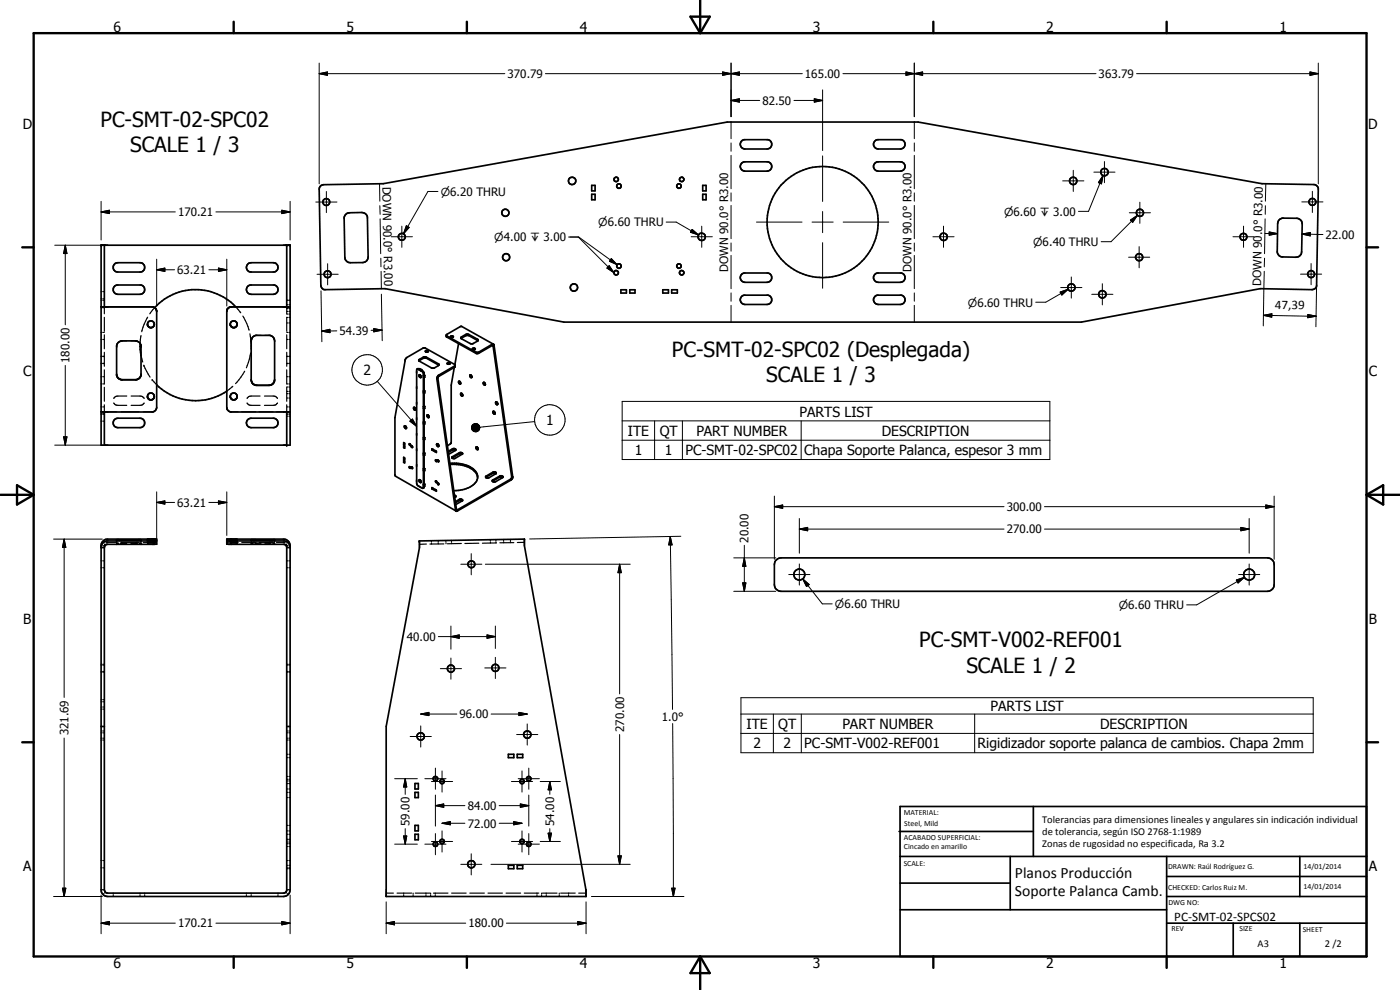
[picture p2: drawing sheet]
<svg xmlns="http://www.w3.org/2000/svg" width="420mm" height="297mm" viewBox="0 0 420 297" stroke-linecap="round" stroke-linejoin="round" font-family="sans-serif">
<g fill="none" stroke="#000" stroke-width=".51">
<path d="M96.3 55.7l.8-.3 17.9-.3 103.3-18.5h57.2l103.2 18.5 15.6 .3a1.38 1.38 0 0 1 1.3 1.4l-.5 28.8a1.3 1.3 0 0 1-1.3 1.3l-15.6-.3-53.7 10h-155.3l-53.6-10-17.9 .3a1.3 1.3 0 0 1-1.4-1.3l-.5-28.8 .1-.5zM177.6 55.6h1v1.7h-1zM177.6 58.3h1v1.6h-1zM210.9 55.6h1v1.7h-1zM210.9 58.3h1v1.6h-1zM222.6 42.3l.7-.4h7.2a1.41 1.41 0 0 1 1.1 1.5 1.41 1.41 0 0 1-1.4 1.3h-6.6a1.42 1.42 0 0 1-1.3-.9 1.42 1.42 0 0 1 .3-1.5zM222.6 48.9l.7-.3h7.2a1.41 1.41 0 0 1 1.1 1.5 1.41 1.41 0 0 1-1.4 1.3h-6.6a1.42 1.42 0 0 1-1.3-.9 1.42 1.42 0 0 1 .3-1.6zM262.6 42.3l.7-.4h7.2a1.41 1.41 0 0 1 1.1 1.5 1.41 1.41 0 0 1-1.4 1.3h-6.6a1.42 1.42 0 0 1-1.3-.9 1.42 1.42 0 0 1 .3-1.5zM262.6 48.9l.7-.3h7.2a1.41 1.41 0 0 1 1.1 1.5 1.41 1.41 0 0 1-1.4 1.3h-6.6a1.42 1.42 0 0 1-1.3-.9 1.42 1.42 0 0 1 .3-1.6zM30.3 73.6h56.8v60h-56.8zM31.3 73.6v18.5M34.4 79.2l1-.4h6.6a1.4 1.4 0 0 1 1.4 1.4 1.4 1.4 0 0 1-1.4 1.4h-6.6a1.39 1.39 0 0 1-1.3-.8 1.39 1.39 0 0 1 .3-1.6z"/>
<path d="M74.4 79.2l1-.4h6.6a1.4 1.4 0 0 1 1.4 1.4 1.4 1.4 0 0 1-1.4 1.4h-6.6a1.39 1.39 0 0 1-1.3-.8 1.39 1.39 0 0 1 .3-1.6zM86.1 73.6v18.5M103.7 64.4l.6-.5 .6-.1h3.7a1.65 1.65 0 0 1 1.7 1.6l.2 11.7a1.66 1.66 0 0 1-1.6 1.7h-3.7a1.73 1.73 0 0 1-1.7-1.6l-.2-12zM384.1 65.8l.8-.4 4.3 .1a1.73 1.73 0 0 1 1.6 1.7l-.2 8.3-.2 .9-.6 .6-.9 .2-3.9-.1a1.59 1.59 0 0 1-1.7-1.7l.1-8.3 .3-.9zM30.3 92.1h15.6l.9 .6M34.4 85.9l.7-.4h7.2a1.41 1.41 0 0 1 1.1 1.5 1.41 1.41 0 0 1-1.4 1.3h-6.6a1.42 1.42 0 0 1-1.3-.9 1.42 1.42 0 0 1 .3-1.5zM44.3 97.4a1.02 1.02 0 0 0 .7 .9 1.02 1.02 0 0 0 1.1-.4M44.5 98a1.01 1.01 0 0 1 .1-1.4 1.01 1.01 0 0 1 1.4 0 1.01 1.01 0 0 1 0 1.4M44.7 98.1l1 .1M45.7 92.1l.7 .2M46 98l-.2 .2M46.3 97.4v.3"/>
<path d="M46.6 92.5l.2 .2M46.8 92.7l.2 .7v28.9a1.46 1.46 0 0 1-1.3 1.3h-14.4M68.1 93.4v28.9a1.4 1.4 0 0 0 1.3 1.3h16.7M68.1 92.9v.5M68.3 92.7l-.2 .2M68.5 92.5l-.2 .2M68.7 92.3l-.4 .4M68.9 92.2l-.2 .1M69.1 97.4a1.02 1.02 0 0 0 1 .9 1.02 1.02 0 0 0 1.1-.9M69.4 98a1.02 1.02 0 0 1 0-1.5 1.02 1.02 0 0 1 1.4 0 1.02 1.02 0 0 1 .1 1.5M69.4 92.1h-.2M69.5 98l.2 .2"/>
<path d="M70.7 98.1l-.9 .1M70.8 92.1a16.6 16.6 0 0 0-24.4 .2M74.4 85.9l.7-.4h7.2a1.41 1.41 0 0 1 1.1 1.5 1.41 1.41 0 0 1-1.4 1.3h-6.6a1.42 1.42 0 0 1-1.3-.9 1.42 1.42 0 0 1 .3-1.5zM87.1 92.1l-18.2 .1M186.3 87h1.7v.9h-1.7zM189 87h1.6v.9h-1.6zM198.9 87h1.7v.9h-1.7zM201.6 87h1.7v.9h-1.7zM222.6 82.3l.7-.4h7.2a1.41 1.41 0 0 1 1.1 1.5 1.41 1.41 0 0 1-1.4 1.3h-6.6a1.42 1.42 0 0 1-1.3-.9 1.42 1.42 0 0 1 .3-1.5zM222.6 88.9l.7-.3h7.2a1.41 1.41 0 0 1 1.1 1.5 1.41 1.41 0 0 1-1.4 1.3h-6.6a1.42 1.42 0 0 1-1.3-.9 1.42 1.42 0 0 1 .3-1.6zM262.6 82.3l.7-.4h7.2a1.41 1.41 0 0 1 1.1 1.5 1.41 1.41 0 0 1-1.4 1.3h-6.6a1.42 1.42 0 0 1-1.3-.9 1.42 1.42 0 0 1 .3-1.5zM262.6 88.9l.7-.3h7.2a1.41 1.41 0 0 1 1.1 1.5 1.41 1.41 0 0 1-1.4 1.3h-6.6a1.42 1.42 0 0 1-1.3-.9 1.42 1.42 0 0 1 .3-1.6z"/>
<path d="M35.2 113.1l-.2-.5v-8.9l.6-1 1-.4h4.4l.7 .4 .4 .4 .2 .6v8.9l-.2 .5M35.2 113.1l.4 .5 .8 .3M35.2 113.1l.2 .3M35.6 113.5l.2 .2M36.4 113.9h4.6M42.1 103l.2 3.7M42.1 113.1l-.6 .6M42.1 113.1l-.4 .5-.7 .3M44.3 119.1l.1 .4 .6 .4M44.5 119.6a1.04 1.04 0 0 1 .6-1.6 1.04 1.04 0 0 1 1.3 1.2 1.04 1.04 0 0 1-1.7 .6M45.2 120h.2M46 119.7l-.5 .2"/>
<path d="M46.2 119.4l-.2 .2M46.3 119.1v.2M47 115.4a16.7 16.7 0 0 0 21.1 1.9M69.1 119.1l.1 .2M69.2 119.4l.2 .2M69.5 119.7l.4 .2M70 120h.3M70.9 119.6a1.04 1.04 0 0 0-.6-1.6 1.04 1.04 0 0 0-1.2 1.2 1.04 1.04 0 0 0 1.6 .6M71.2 119.1l-.2 .4-.6 .4M75.4 113.9v.3M75.4 114.2l.1-12.5 .5-.7 .8-.4h4.2a1.8 1.8 0 0 1 1.4 1.7v11.7l-.2 .8M75.4 114.2l.1 .4"/>
<path d="M75.4 114.2l.4 .8M75.6 114.8l.2 .2M75.8 115l.2 .2M76 115.2l.8 .4h4.2l.8-.4M76 115.2l.5 .3M76.8 115.6h.3M81.3 115.5l-.6 .1M81.8 115.2l-.2 .2M82.2 114.8l-.4 .4M82.4 113.9l-.2 .9M125.1 110.8l1.6 .7 .4 .5v34.3l-.2 .2-1.6-.8-.3-.6zM125.2 110.7l.7 .1"/>
<path d="M125.7 108l1.5-.9h.6l3.7 2 .2 .4-1.3 .9h-.8l-3.7-2zM125.8 108.3l1.4-.9h.5l4 2.2M125.8 112.5h.3l.3 .4-.1 .4-.4-.2zM126.3 113.2l-.3-.8-.1 .3 .5 .5M126.3 113.1l.1 .1M126.6 111.2l.7 .7v.6M126.6 110.9l-.6-.3-.2 .4 .6 .3M126.6 110.9l-.2 .4M126.6 111.2l-.2 .1M126.6 110.9v.3M127.3 113.2v4M127.3 117.9v3.9"/>
<path d="M127.3 117.2l-.2 .1h.4M127.3 117.2l.2 .1M127.3 112.5l-.2 .1h.4M127.3 112.5l.2 .1M127.5 112.6v.6h-.4M127.5 117.3v.6h-.4M127.7 105.3l.7-.1a.38 .38 0 0 1-.3 .5 .38 .38 0 0 1-.4-.4zM127.8 105.6h.6M131.1 113.6l5.6 39.4M131.4 113.4l.2-.5 5-2.8v-.7l-9-5-.7 .1-4.7 2.7-.6 .7-3.1 17.4v17.2l.2 .4 18.2 10.4M131.4 113.4l5.6 39.4M131.4 113.4l-.3 .2"/>
<path d="M133.9 100.6l9.3 5.1h.5l4-2.4h.4M134.3 109.2h.6M135.2 100.9a.38 .38 0 0 1 .5-.1 .38 .38 0 0 1 .2 .4 .38 .38 0 0 1-.5 .1 .38 .38 0 0 1-.2-.4zM135.3 101.2h.6M136.3 110.2l-.9 5.4v17.2l-1.1 .9M136.6 109.6l-5.1 3-.4 1M137.6 103.1l-1.1 6.3M137.7 114.5a.39 .39 0 0 1 .5 .2 .39 .39 0 0 1-.2 .5zM137.9 114.4l.3 .7M138.2 118.1a.46 .46 0 0 1 .6 .2 .46 .46 0 0 1-.1 .6l-.4-.3zM138.3 101.3l1.4-.9 .7-.2 3.1 1.9-1.6 1-.5 .1-3-1.6zM138.4 101.6l1.5-.9 .5-.1 3 1.6"/>
<path d="M138.5 118l.4 .7M141 112.5l.4 .1 .2 .6h-.4zM141.3 112.5l.3 .6M141.9 104.9h.6M142.6 104.6l-.5-.2-.3 .2 .1 .3M142.6 104.6l.1 .1M142.7 104.7l-.3 .2h-.5M145.1 114.8a.48 .48 0 0 1 .5 .2 .48 .48 0 0 1 0 .6l-.5-.4zM145.3 114.8l.4 .6M148 103.8l5.6 39.4M148.1 103.3l.2 .4M148.1 103.3l-9.6-5.4-4.6 2.6 .1 .6 9 5 .7-.1 4.1-2.4 .2 .2"/>
<path d="M148.3 103.7l5.6 39.3M148.3 103.7l-.3 .1M30.3 123.6h1M31.3 123.6v10M34.4 125.9l1-.4h6.6a1.42 1.42 0 0 1 1.4 1.4 1.42 1.42 0 0 1-1.4 1.4h-6.6a1.42 1.42 0 0 1-1.3-.9 1.42 1.42 0 0 1 .3-1.5zM74.4 125.9l1-.4h6.6a1.42 1.42 0 0 1 1.4 1.4 1.42 1.42 0 0 1-1.4 1.4h-6.6a1.42 1.42 0 0 1-1.3-.9 1.42 1.42 0 0 1 .3-1.5zM86.1 123.6v10M87.1 123.6h-1M121.1 138.1l.3 .2v.6l-.3-.2zM121.1 132.8l.3 .2v.6l-.3-.2zM121.1 133.7l.3 .2v.6l-.3-.2zM121.1 137.2l.3 .2v.6l-.3-.2z"/>
<path d="M121.4 127.8l.4 .1 .2 .6-.3 .1-.3-.3zM121.4 137.6l-.3 .2M121.4 134.1l-.3 .2M121.4 133.2l-.3 .2M121.4 138.6l-.3 .1M121.6 127.8l.4 .6M122.8 133.1l.3 .1 .1 .4-.4-.2zM123.4 133.9h.3v.4zM124.2 122.2a.43 .43 0 0 0 0 .6 .43 .43 0 0 0 .5 .1l-.3-.6M124.2 122.2h.1M124.3 122.2l.1 .1M124.4 122.3l.3 .6"/>
<path d="M127.3 122.6v3.9M127.3 127.2v4M127.3 131.9v3.9M127.3 136.6v3.9M127.3 135.8l-.2 .2h.4M127.3 135.8l.2 .2M127.3 126.5l-.2 .1h.4M127.3 126.5l.2 .1M127.3 121.8l-.2 .2h.4M127.3 121.8l.2 .2M127.3 131.2l-.2 .1h.4M127.3 131.2l.2 .1"/>
<path d="M127.5 122v.6h-.4M127.5 126.6v.6h-.4M127.5 131.3v.6h-.4M127.5 136v.6h-.4M128.2 124.5l.5 .2v.6l-.4-.1zM128.4 124.5l.4 .6M129.6 134.7l.5 .2v.4l-.5-.3zM130 134.8l-.4 .2M130.5 135.1l.5 .3v.4l-.5-.3zM130.7 138h.3l.1 .5-.4-.2zM130.8 135.3l-.3 .2M131.1 133.1a.44 .44 0 0 1 .5 .4 .44 .44 0 0 1-.3 .5l-.3-.5z"/>
<path d="M131.3 138l.4 .4a.26 .26 0 0 1-.4 0 .26 .26 0 0 1 0-.4zM131.3 133.2l.4 .6M134.5 135.4l1.6-.8 .7 .3-.2 .3-1.9 1.1M135 139a8.6 8.6 0 0 1 7.9 2.6 3.2 3.2 0 0 1-1.9 4.6l-1.6 .6-3.2 .4M135.1 139.4a8.6 8.6 0 0 1 7.9 2.8l.3 1.1M135.7 137.1l2.1-1.3a.56 .56 0 0 1 .6 0 .56 .56 0 0 1 .4 .5l-2.3 1.3-.7-.1zM136.7 135.1l-.6-.2-1.5 .8M138.8 136.3l-1-.1-2.1 1.3M143.2 134.1h-.2a.41 .41 0 0 0-.1 .5 .41 .41 0 0 0 .6 .1M143.2 134.1l.3 .6M148 123.4a.45 .45 0 0 1 .5 .3 .45 .45 0 0 1-.1 .5l-.4-.2zM148.2 123.4l.4 .6"/>
<path d="M148.7 120.6h.1a.53 .53 0 0 1 .5 .3 .53 .53 0 0 1 0 .5l-.4-.1zM149 120.6l.4 .6M122.8 140l.4 .2v.3l-.4-.2zM125.8 145.9l.6 .4M125.8 144h.3l.3 .4-.1 .4-.4-.2zM126 143.9l.1 .5 .3 .3M127.3 141.2v4M127.3 145.9l-.1 .4-.3 .2M127.3 145.2l-.2 .1h.4M127.3 145.2l.2 .1M127.3 140.5l-.2 .1h.4M127.3 140.5l.2 .1"/>
<path d="M127.5 145.3v.6h-.4M127.5 140.6v.6h-.4M129.6 146.3l.5 .3v.3l-.5-.2zM130 146.5l-.4 .2M130.5 146.8l.5 .3v.3l-.5-.3zM130.7 144.3l.4 .1v.4l-.4-.2zM130.8 146.9l-.3 .2M131.3 144.9l.3 .1v.4l-.2-.1zM131.3 144.9h.1M136.4 148.6l.4 .3-.3 .4M136.5 149l.2 .1M136.7 150.5l1.1-.6a.54 .54 0 0 1 .6-.2 .54 .54 0 0 1 .4 .5l-2 1.2"/>
<path d="M136.7 153l.2 .3M137 152.8l-.3 .2M137 152.8l.1 .2M137.1 153h.1M137.1 153l-.2 .3M137.2 153h.1M138.8 150.3l-.8-.2-1.3 .7M145.8 142.9l2.3-1.3h.5l.3 .3v.2l-2.1 1.2h-.9zM148.9 142.1l-1-.1-2.1 1.3M150.9 143.3l-1-.1-2.1 1.2M150.9 143.3l-2.2 1.2-.9-.1M150.9 143.3a.55 .55 0 0 0-.3-.6 .55 .55 0 0 0-.7 .2l-2.1 1.2v.3"/>
<path d="M153.5 143.5l-16.3 9.5M153.5 143.5l.2 .1M153.6 143.2l-.1 .3M153.7 143.6l-.4 .5-16 9.2h-.4M153.9 143l-.3 .2M153.9 143l-.2 .6M30.8 162.5l.9-.7h.6h14.7v1.5h-14.9l-.4 .2-.4 .8 .1 103.1 .7 .6h53.2l.8-.8v-103.1l-.8-.8h-17.2v-1.5h17a2 2 0 0 1 2 1.9v103.3a2 2 0 0 1-2 2h-52.8a2 2 0 0 1-2-2v-103.3l.1-.6zM35 162l7.2-.1 .1 .2h-6.5zM44.3 162.2h2M44.3 161.8h2M44.8 162.2h-.2M45.8 162.2h.2"/>
<path d="M47 162.3h-15a1.98 1.98 0 0 0-1.7 2h1M68.1 162.3h17.3a1.98 1.98 0 0 1 1.7 2h-1M69.1 162.2h2.1M69.1 161.8h2.1M69.7 162.2h-.2M70.6 162.2h.2M75.4 161.9h7v.2l-6.4 .1-.6-.1zM125.8 162.3l31.6-.5v1.9l18.4 103.3 .1 2h-60v-51l10-53.7zM232.9 168.1l.8-.6 .7-.1h146a2 2 0 0 1 2 2v6a2 2 0 0 1-2 2h-146a2 2 0 0 1-2-2v-6zM30.3 218h1M86.1 218h1M124.5 235.1h1v1.6h-1z"/>
<path d="M124.5 237.7h1v1.6h-1zM152.6 226.3h1.6v1h-1.6zM155.2 226.3h1.7v1h-1.7zM124.5 250.3h1v1.7h-1zM124.5 247.6h1v1.7h-1zM152.6 259.6h1.6v1h-1.6zM155.2 259.6h1.7v1h-1.7zM269.8 249.5h40.3M270.1 242h140v45h-140zM270.1 257h140M303.2 257v16M310.1 242v15"/>
<path d="M350.1 257v30M390.1 257v12M175.8 267l.1 .4M270.1 265h33.1M270.1 273h80M350.1 269h60M350.1 277h60M350.1 263h60M370.1 277v10M390.1 277v10"/>
<circle cx="171.7" cy="54.3" r="1.1"/>
<circle cx="184.9" cy="53.8" r=".66"/>
<circle cx="185.8" cy="55.8" r=".67"/>
<circle cx="203.8" cy="55.8" r=".68"/>
<circle cx="204.6" cy="53.8" r=".66"/>
<circle cx="322.1" cy="54.3" r="1.11"/>
<circle cx="331.5" cy="51.7" r="1.1"/>
<circle cx="97.9" cy="60.6" r="1.03"/>
<circle cx="120.6" cy="71.1" r="1.04"/>
<circle cx="151.7" cy="63.9" r="1.06"/>
<circle cx="151.9" cy="77.2" r="1.06"/>
<circle cx="185.7" cy="79.8" r=".67"/>
<circle cx="203.7" cy="79.8" r=".67"/>
<circle cx="210.6" cy="71.1" r="1.11"/>
<circle cx="246.9" cy="66.6" r="16.7"/>
<circle cx="283.2" cy="71" r="1.11"/>
<circle cx="341.9" cy="77.2" r="1.07"/>
<circle cx="342.1" cy="63.8" r="1.07"/>
<circle cx="373.2" cy="71.1" r="1.04"/>
<circle cx="393.8" cy="60.6" r="1.03"/>
<circle cx="98.3" cy="82.3" r="1.03"/>
<circle cx="172.3" cy="86.3" r="1.1"/>
<circle cx="184.9" cy="81.8" r=".66"/>
<circle cx="204.6" cy="81.8" r=".68"/>
<circle cx="321.5" cy="86.3" r="1.1"/>
<circle cx="330.8" cy="88.3" r="1.1"/>
<circle cx="393.5" cy="82.2" r="1.03"/>
<circle cx="134.6" cy="109.1" r=".32"/>
<circle cx="123.6" cy="140.4" r=".25"/>
<circle cx="141.4" cy="169.3" r="1.04"/>
<circle cx="239.9" cy="172.4" r="1.65"/>
<circle cx="374.9" cy="172.4" r="1.65"/>
<circle cx="135.3" cy="200.6" r="1.07"/>
<circle cx="148.7" cy="200.4" r="1.07"/>
<circle cx="126.2" cy="221" r="1.1"/>
<circle cx="130.7" cy="233.6" r=".68"/>
<circle cx="132.7" cy="234.5" r=".67"/>
<circle cx="156.7" cy="234.5" r=".67"/>
<circle cx="158.2" cy="220.4" r="1.11"/>
<circle cx="158.7" cy="233.6" r=".66"/>
<circle cx="130.7" cy="253.3" r=".67"/>
<circle cx="132.7" cy="252.5" r=".66"/>
<circle cx="141.5" cy="259.3" r="1.11"/>
<circle cx="156.7" cy="252.5" r=".66"/>
<circle cx="158.7" cy="253.3" r=".65"/>
</g>
<g fill="none" stroke="#000" stroke-width=".3">
<path d="M95.8 18.9v36.3M219.4 18.9v16.1M274.4 18.9v16.1M395.6 18.9v36.3M95.8 22.1l2.5-.5v1zM95.8 22.1h55.7M163.7 22.1h77.1M216.9 21.6l2.5 .5-2.5 .5zM219.4 22.1l2.5-.5v1zM219.4 30.1l2.5-.5v1zM219.4 36.6v5M219.4 30.1h8.6"/>
<path d="M238.3 30.1h8.6M244.4 29.6l2.5 .5-2.5 .5zM246.9 27v18.2M253 22.1h75.9M271.9 21.6l2.5 .5-2.5 .5zM271.9 21.6l5 1v-1l-5 1zM274.4 22.1l2.5-.5v1zM274.4 36.6v5M341.1 22.1h54.5M393.1 21.6l2.5 .5-2.5 .5zM97.9 57.4v6.4M113.9 55.1l.1 5.3"/>
<path d="M131.4 57.4h-3l-7.3 12.7M219.4 42.9v2.5M219.4 46.6v10M219.4 57.9v2.5M246.9 46.8v13.7M274.4 42.9v2.5M274.4 46.6v10M274.4 57.9v2.5M318.9 54.3h6.4M322.1 51.1v6.3M328.3 51.6h6.3M331 52.7l-.4 2.5-1-.4z"/>
<path d="M331 52.7l-4.3 10.7h-3M331.5 48.5v6.3M379.9 55.1l-.1 5.3M393.9 57.4v6.4M16.4 73.6h14.3M19.6 73.6l.5 2.5h-1zM19.6 73.6v23.9M30.3 63.6l2.5-.5v1zM30.3 63.6h22.3M30.3 60.4v11.6M47 77.8v14M64.8 63.6h22.3"/>
<path d="M68.1 77.8v14M84.6 63.1l2.5 .5-2.5 .5zM87.1 60.4v11.6M94.8 60.6h6.3M98.3 79.1v6.4M114 61.7l.1 2.6M114.1 65.7l.1 10.4M114.3 77.5v2.6M117.4 71h6.4M120.6 67.9v6.3M122 67.7l.8 .5-1.7 1.9zM170.6 71.1h3.1l11.5 8.3"/>
<path d="M173.6 71.1l10.7 10.7M182.8 79.7l1.5 2.1-2.2-1.4zM183.5 77.6l1.7 1.8-2.3-1zM199.9 66.6h3l6.7 3.9M207.4 71h6.4M207.7 68.8l1.9 1.7-2.4-.8zM210.6 67.9v6.3M219.4 61.6v10M219.4 72.9v2.5M219.4 76.6v10M227 66.6h13.7M243.7 66.6h6.4"/>
<path d="M246.9 63.5v6.3M246.9 72.8v13.7M253.1 66.6h13.6M274.4 61.6v10M274.4 72.9v2.5M274.4 76.6v10M280 71h6.3M283.2 67.9v6.3M338.7 77.2h6.3M338.9 63.8h6.4M339.2 66l2.2-1.4-1.5 2.1zM341.4 64.6l-8 7.9h-2.9"/>
<path d="M341.9 74v6.3M342.1 60.7v6.3M370 71h6.4M373.2 67.9v6.3M379.5 77.5l-.1 2.6M379.6 70.1h3.8M379.7 65.7l-.2 10.4M379.8 61.7l-.1 2.6M380.9 69.6l2.5 .5-2.5 .5zM390.7 60.6h6.3M390.7 70.2l2.6-.4-.1 1zM390.7 70.2l6.3 .2"/>
<path d="M393.5 79.1v6.3M47 80.9l2.5-.5v1zM47 80.9h5.4M62.7 80.9h5.4M65.6 80.4l2.5 .5-2.5 .5zM95.2 82.3h6.3M96.3 87.2l.3 15.3M96.6 99.4l2.4-.6v1zM101.1 99.3l-4.5 .1M112.2 98.6l2.5 .5-2.5 .5zM114.4 81.4l.1 5.3M114.5 88.3l.2 13.9"/>
<path d="M114.7 99.1h-3.3M219.4 87.9v2.5M219.4 91.6v5M274.4 87.9v2.5M274.4 91.6v5M318.2 87.6l2.4-.8-1.9 1.7zM318.3 86.3h6.4M320.6 86.8l-6.8 3.9h-3M321.5 83.1v6.4M327.6 88.3h6.4M330.8 85.1v6.4M379.2 94.6l2.5-.5v1.1z"/>
<path d="M379.2 94.6l15.8 .3M379.4 81.4l-.3 16.4M390.3 82.3h6.4M392.5 94.4l2.5 .5-2.5 .4zM395.1 85.6l-.2 12.4M19.6 109.6v24M113.2 114.4l11.8 13.5M16.4 133.6h14.3M19.1 131.1h1l-.5 2.5zM123 126.4l.8-.7 1.2 2.2zM141.5 128.2l2.5 .1-2.5 .1zM141.5 128.4l2.5-.1-2.4 .4z"/>
<path d="M141.5 128.3h2.5M141.6 127.9l2.4 .4-2.5-.1zM141.6 128.7l2.4-.4-2.4 .6zM141.6 127.7l2.4 .6-2.4-.4zM141.6 128.9l2.4-.6-2.2 .9zM141.8 127.5l.2-.2 2 1zM141.8 127.5l2.2 .8-2.4-.6zM141.8 129.2l2.2-.9-2 1zM142 127.3l.3-.1 1.7 1.1zM142 129.3l2-1-1.7 1.2zM142.3 127.2l.2-.1 1.5 1.2zM142.3 129.5l1.7-1.2-1.5 1.2z"/>
<path d="M142.5 127.1h.3l1.2 1.2zM142.5 129.5l1.5-1.2-1.2 1.3zM142.8 127.1h.3l.9 1.2zM143.1 127.1l.9 1.2zM143.3 127.2l.7 1.1zM143.5 127.4l.5 .9zM143.7 127.6l.3 .7zM143.8 127.8l.2 .5zM144 128.3l-.9 1.2-.3 .1zM144 128.3l-.9 1.2zM144 128.3l-.7 1.1zM144 128.3l-.5 1z"/>
<path d="M144 128.3l-.3 .8zM144 128.3l-.2 .5zM144 128.3l-.1 .3zM160.5 126.5l-16.5 1.7M186.7 120.4h128.4v17.5h-128.4zM186.7 126.3h128.4M186.7 132.1h128.4M196.5 126.3v11.6M204.8 126.3v11.6M240.4 126.3v11.6M47 150.7l2.5-.4v1zM47 147.6v14.1"/>
<path d="M47 150.7h5.4M62.7 150.7h5.4M65.6 150.3l2.5 .4-2.5 .6zM68.1 147.6v13.1M232.4 152l2.5-.5v1zM232.4 152h68.9M232.4 148.8v19M239.9 158.7l2.5-.5v1.1zM239.9 155.6v10.4M239.9 158.7h61.4M313.5 152h68.9M313.5 158.7h61.4"/>
<path d="M372.4 158.2l2.5 .5-2.5 .6zM374.9 155.6v10.4M379.9 151.5l2.5 .5-2.5 .5zM382.4 148.8v19M16.1 161.8h14.6M19.3 161.8l.5 2.5h-1.1zM19.3 161.8v47.5M138.3 169.3h6.3M141.4 166.1v6.4M145.7 169.3h43.4M186 169.3l.5 2.5h-1zM186 169.3v38.9"/>
<path d="M201.2 161l.5 2.5h-1zM201.2 161l.6 51.9M204.3 160.9l-45.3 .8M220.2 177.4h12.6M220.2 167.4h12.6M222.9 174.9h.9l-.4 2.5zM223.4 167.4l.4 2.5h-.9zM223.4 163.6v13.8M236.7 172.4h6.4M239.9 169.2v6.4M240.9 173.7l2 1.7-.8 .6zM240.9 173.7l5.9 7.5h3"/>
<path d="M371 174l2.5-.8-2 1.7zM371.7 172.4h6.4M373.5 173.2l-14.4 8.3h-3M374.9 169.2v6.4M131.6 191h17.1M135.3 191l2.5-.5v1zM135.3 187.8v7M135.3 197.4v6.4M146.2 190.5l2.5 .5-2.5 .5zM148.7 187.8v6.8M148.7 197.2v6.4M126.3 214.2l2.4-.5v1z"/>
<path d="M126.3 214.2h10.8M126.3 217.8v6.4M132.2 200.6h6.3M145.5 200.4h6.3M147.4 214.2h10.8M155.7 213.7l2.5 .5-2.5 .5zM158.2 217.2v6.4M201.9 217.1l.2 51.9M222.4 209.3h171.7v16.5h-171.7zM222.4 214.2h171.7M232.1 214.2v11.6M240.5 214.2v11.6"/>
<path d="M292.5 214.2v11.6M19.3 221.4v47.6M118.4 233.6h6.9M121.6 233.6l.5 2.5h-1zM121.6 233.6v4.7M123.1 221h6.3M127.5 233.6h6.3M129.5 234.5h6.3M130.7 230.5v6.3M130.7 238.5v9.4M132.7 231.3v6.4M153.5 234.5h6.3"/>
<path d="M155.1 220.4h6.3M155.5 233.6h6.4M156.7 231.3v6.4M158.7 230.5v6.3M158.7 238.5v9.4M162.1 234.5h6.1M165 234.5l.5 2.5h-1zM165 234.5v3.8M186 220.4v38.9M222.4 220h171.7M118.4 253.3h6.9M121.1 250.8h1l-.5 2.5z"/>
<path d="M121.6 248.6v4.7M127.5 253.3h6.3M129.5 252.5h6.3M130.7 241.7l2.5-.5v1zM130.7 250.1v6.4M130.7 241.7h8.8M132.7 247l2.5-.5v1zM132.7 249.3v6.4M132.7 247h6.8M138.3 259.3h6.3M141.4 256.2v6.3M147.4 259.3h41.7"/>
<path d="M149.8 241.7h8.9M149.8 247h6.9M153.5 252.5h6.3M154.2 246.5l2.5 .5-2.5 .5zM155.5 253.3h6.4M156.2 241.2l2.5 .5-2.5 .5zM156.7 249.3v6.4M158.7 250.1v6.4M162.1 252.5h6.1M164.5 250h1l-.5 2.5zM165 248.6v3.9M185.5 256.8h1l-.5 2.5z"/>
<path d="M16.1 269h14.6M18.7 266.5h1.1l-.5 2.5zM30.3 277l2.5-.5v1zM30.3 268.6v11.6M30.3 277h22.3M64.8 277h22.3M84.6 276.5l2.5 .5-2.5 .5zM87.1 268.6v11.6M115.9 277l2.5-.5v1zM115.9 277h23.9M115.9 270.6v9.6M152 277h23.9"/>
<path d="M173.4 276.5l2.5 .5-2.5 .5zM175.9 270.6v9.6M177.5 269h27.8M201.6 266.5h1l-.5 2.5z"/>
<circle cx="110.2" cy="111" r="4.6"/>
<circle cx="165" cy="126" r="4.6"/>
</g>
<g fill="none" stroke="#000" stroke-width=".35">
<path d="M30.3 89.7h.4M30.3 87.5h.4M30.3 90.1h.4M30.3 99.7h.4M30.3 92.3h.4M31 89.7h.3M31 87.5h.3M31 90.1h.3M31 99.7h.3M31 92.3h.3M31.3 92.1v2M31.3 95.2v4.2"/>
<path d="M44.3 95.2l-1 2.1-.8 2.2M44.8 96.4l-.4 .4-.1 .5M45.8 96.4l.5 .9M46.4 92.3l-1.5 1.8M69.6 96.4l-.5 .9M70.6 96.4l.5 .4 .1 .5M70.8 92.1l1.5 1.8M72.9 94.8l1.1 2.2 .7 2.1M86.1 92.1v2M86.1 95.2v4.2M86.1 92.6h.3M86.1 94.2h.3"/>
<path d="M86.1 95.2h.3M86.1 96.9h.3M86.1 90.1h.3M86.1 91.4h.3M86.1 92.1h.3M86.1 93.4h.3M86.1 99.7h.3M86.1 92.3h.3M86.7 92.6h.4M86.7 94.2h.4M86.7 95.2h.4M86.7 96.9h.4"/>
<path d="M86.7 90.1h.4M86.7 91.4h.4M86.7 92.1h.4M86.7 93.4h.4M86.7 99.7h.4M86.7 92.3h.4M30.3 106.9h.4M30.3 109.1h.4M30.3 107h.4M30.3 109h.4M30.3 113h.4M30.3 115.2h.4"/>
<path d="M30.3 101.9h.4M31 106.9h.3M31 109.1h.3M31 107h.3M31 109h.3M31 113h.3M31 101.9h.3M31.3 100.5v4.1M31.3 105.7v4.2M31.3 111v4.2h-.3M31.3 116.2v4.2M35.2 103.1l-.2 .8"/>
<path d="M38 102.3h-1.6l-.6 .2M38 118.8l-3.2 .1-.6 .6M39.3 102.3h1.7l.5 .2M39.4 118.8l3.2 .1 .7 .6M42.1 103.1l.2 .8M42.3 106.7l.5 1.9M42.3 100.7l-.2 2.3M43.2 109.6l1.8 3.6M44.8 118l-.5 1M45.7 113.9l1.3 1.5M45.8 118l.5 1M69.6 118l-.5 1"/>
<path d="M69.9 115.9l-1.8 1.4M70.6 118l.6 1M73.4 111.4l-2.7 3.7M75 100.2l.3 4.6M75.2 105.9l-1.3 4.5M75.6 101.4l-.2 .9M78.1 118.8l-3.3 .1-.6 .6M78.3 100.6h-1.5l-.6 .2M79.4 118.8l3.2 .1 .7 .6M79.5 100.6h1.5l.6 .2M82.2 101.4l.2 .9M86.1 100.5v4.1"/>
<path d="M86.1 105.7v4.2M86.1 111v4.2h.3M86.1 116.2v4.2M86.1 118.1h.3M86.1 119.4h.3M86.1 106.9h.3M86.1 109.1h.3M86.1 116.1h.3M86.1 117.4h.3M86.1 107h.3M86.1 109h.3M86.1 113h.3"/>
<path d="M86.1 101.9h.3M86.7 118.1h.4M86.7 119.4h.4M86.7 106.9h.4M86.7 109.1h.4M86.7 116.1h.4M86.7 117.4h.4M86.7 107h.4M86.7 109h.4M86.7 113h.4M86.7 115.2h.4M86.7 101.9h.4"/>
<path d="M30.3 123.6h.4M30.3 126.4h.4M30.3 124.1h.4M30.3 122.1h.4M30.3 124.3h.4M31 123.6h.7M31 126.4h.3M31 124.1h.3M31 122.1h.3M31 124.3h.3M31.3 121.5v2.1M32 123.6h3"/>
<path d="M34.2 120.9l.6 .6 3.2 .1M36.4 123.6h5.3M43.3 120.9l-.7 .6-3.2 .1M46.3 123.4l-3.3 .2M47 122.3l-.2 .6M68.1 122.3l.2 .6M68.7 123.4l2.8 .2M72.5 123.6h4.2M74.2 120.9l.6 .6 3.3 .1M77.8 123.6h4.1M83 123.6h2.4M83.3 120.9l-.7 .6-3.2 .1"/>
<path d="M85.8 123.6h.6M86.1 121.5v2.1M86.1 123.9h.3M86.1 124.9h.3M86.1 122.1h.3M86.1 124.3h.3M86.7 123.6h.4M86.7 123.9h.4M86.7 124.9h.4M86.7 122.1h.4M86.7 124.3h.4M30.3 163.7h.4"/>
<path d="M30.3 168.3h.4M30.3 170.3h.4M31 163.7h.3M31 168.3h.3M31 170.3h.3M31.3 163.7v.3M31.3 164.1v.2M31.4 163.2l-.1 .5M31.8 162.9l3.2-.1v.3h.5M35 162.1v.3M35 162.9h.5M36.1 162.9h1.9"/>
<path d="M36.1 163.1h1.9M36.4 162.7h5.3M39.3 162.9h1.9M39.3 163.1h1.9M41.8 162.9h.5M42.3 162.1v.3M42.3 162.8v.3h-.5M43 162.7h3.1M44.3 161.8v.2M44.3 162.1v.5M44.3 162.9h2M44.3 163.2h.3"/>
<path d="M44.6 162.8h-.3v.4h2v-.4h-.3M46 163.2h.3M46.3 161.8v.2M46.3 162.1v.5M46.6 162.7l.4 .1M68.5 162.7l-.4 .1M68.9 162.7h2.6M69.1 161.8v.2M69.1 162.1v.5M69.1 162.9h2.1M69.1 163.2h.4M69.5 162.8h-.4v.4h2.1v-.4h-.4"/>
<path d="M70.8 163.2h.4M71.2 161.8v.2M71.2 162.1v.5M72.5 162.7h4.2M75.4 162.8v.3l.6 .1M75.4 162.1v.4M76 162.9h-.6M76.5 162.9h1.8M76.5 163.2h1.8M77.8 162.7h4.1M79.5 162.9h1.8M79.5 163.2h1.8"/>
<path d="M81.9 162.9h.5M82.4 162.8v.3l-.5 .1M82.4 162.1v.4M83 162.7l2.5 .2M85.5 162.9h.1M85.9 163.2l.2 .8M86.1 164.1v.2M86.1 163.7h.3M86.1 168.3h.3M86.1 170.3h.3M86.7 163.7h.4M86.7 168.3h.4"/>
<path d="M86.7 170.3h.4M128 163.2l-2.1 .1M129.4 162.2l.1 .4M129.5 162.9v.3M131.5 162.2v.4M131.5 162.9v.3M133.2 163.2h-4.2M133.8 162.2v.3M133.8 162.8v.4M135.5 162.8v.3M135.5 162.1v.4M138.5 163.1l-4.2 .1"/>
<path d="M143.7 163l-4.2 .1M147.1 161.9v.4M147.2 162.6v.3M148.8 161.9v.3M148.8 162.6v.3M149 162.9l-4.2 .1M151.1 161.8v.4M151.2 162.5v.4M153.2 161.8v.4M153.2 162.5v.3M154.2 162.8l-4.2 .1M157.4 162.7l-2.1 .1"/>
<path d="M30.3 199.6h.4M30.3 199.3h.4M31 199.6h.3M31 199.3h.3M86.1 199.6h.3M86.1 199.3h.3M86.7 199.6h.4M86.7 199.3h.4M30.3 212.8h.4M30.3 210.6h.4M30.3 212.1h.4M30.3 209.9h.4"/>
<path d="M30.3 201.7h.4M30.3 201.5h.4M30.3 219.9h.4M30.3 219.3h.4M31 212.8h.3M31 210.6h.3M31 212.1h.3M31 209.9h.3M31 201.7h.3M31 201.5h.3M31 219.9h.3M31 219.3h.3"/>
<path d="M86.1 201.7h.3M86.1 201.5h.3M86.1 219.9h.3M86.1 219.3h.3M86.7 201.7h.4M86.7 201.5h.4M86.7 219.9h.4M86.7 219.3h.4M30.3 222h.4M30.3 221.5h.4M31 222h.3M31 221.5h.3"/>
<path d="M86.1 239.3h.3M86.1 237.7h.3M86.1 227.3h.3M86.1 226.3h.3M86.1 236.7h.3M86.1 235.1h.3M86.1 233h.3M86.1 234.3h.3M86.1 233.8h.3M86.1 222h.3M86.1 221.5h.3M86.7 239.3h.4"/>
<path d="M86.7 237.7h.4M86.7 227.3h.4M86.7 226.3h.4M86.7 236.7h.4M86.7 235.1h.4M86.7 233h.4M86.7 234.3h.4M86.7 233.8h.4M86.7 222h.4M86.7 221.5h.4M30.3 258.2h.4M31 258.2h.3"/>
<path d="M86.1 249.3h.3M86.1 247.6h.3M86.1 259.6h.3M86.1 252h.3M86.1 250.3h.3M86.1 252.6h.3M86.1 254h.3M86.1 258.2h.3M86.1 251.8h.3M86.1 253.2h.3M86.7 249.3h.4M86.7 247.6h.4"/>
<path d="M86.7 259.6h.4M86.7 252h.4M86.7 250.3h.4M86.7 252.6h.4M86.7 254h.4M86.7 258.2h.4M86.7 251.8h.4M86.7 253.2h.4M30.3 267h.2M30.3 260.4h.4M30.7 267h.3M31 260.4h.3"/>
<path d="M31.1 268.1l-.2 .3M31.2 267h.1M31.6 267.7l-.2 .2M34 268v.3M34 268.6v.4M42 268v.3M42 268.6v.4M43.4 268v.3M43.4 268.6v.4M73.9 268v.3M73.9 268.6v.4M75.4 268v.3"/>
<path d="M75.4 268.6v.4M83.4 268v.3M83.4 268.6v.4M85.8 267.7l.2 .2M86.1 267h.1M86.1 260.6h.3M86.1 260.4h.3M86.3 268.1l.2 .3M86.4 267h.3M86.7 260.6h.4M86.7 260.4h.4M86.9 267h.2"/>
<path d="M115.9 268h2.2M119.2 268h4.3M121.1 268v.3M121.1 268.6v.4M124 268v.3M124 268.6v.4M124.6 268h4.4M127.8 268v.3M127.8 268.6v.4M129.2 268v.3M129.2 268.6v.4M130.1 268h4.3"/>
<path d="M130.6 268v.3M130.6 268.6v.4M135.5 268h4.4M141 268h4.4M146.5 268h4.3M151.9 268h4.3M157.3 268h4.4M161.2 268v.3M161.2 268.6v.4M162.5 268v.3M162.5 268.6v.4M162.8 268h4.4"/>
<path d="M163.9 268v.3M163.9 268.6v.4M167.8 268v.3M167.8 268.6v.4M168.3 268h4.3M170.6 268v.3M170.6 268.6v.4M173.7 268h2.2"/>
</g>
<g fill="#000">
<circle cx="30.3" cy="73.6" r=".25"/>
<circle cx="86.1" cy="73.6" r=".25"/>
<circle cx="87.1" cy="73.6" r=".25"/>
<circle cx="44.3" cy="97.3" r=".18"/>
<circle cx="46.3" cy="97.3" r=".18"/>
<circle cx="69.1" cy="97.3" r=".18"/>
<circle cx="71.2" cy="97.3" r=".18"/>
<circle cx="86.1" cy="92.1" r=".25"/>
<circle cx="35" cy="103.9" r=".18"/>
<circle cx="35.2" cy="103.1" r=".18"/>
<circle cx="42.1" cy="103.1" r=".18"/>
<circle cx="42.3" cy="103.9" r=".18"/>
<circle cx="43.2" cy="109.6" r=".18"/>
<circle cx="44.3" cy="118.9" r=".18"/>
<circle cx="44.3" cy="119" r=".18"/>
<circle cx="45.7" cy="113.9" r=".18"/>
<circle cx="46.3" cy="118.9" r=".18"/>
<circle cx="46.3" cy="119" r=".18"/>
<circle cx="69.1" cy="118.9" r=".18"/>
<circle cx="69.1" cy="119" r=".18"/>
<circle cx="71.2" cy="118.9" r=".18"/>
<circle cx="71.2" cy="119" r=".18"/>
<circle cx="75.4" cy="102.3" r=".18"/>
<circle cx="75.6" cy="101.4" r=".18"/>
<circle cx="82.2" cy="101.4" r=".18"/>
<circle cx="82.4" cy="102.3" r=".18"/>
<circle cx="31.3" cy="123.6" r=".18"/>
<circle cx="86.1" cy="133.6" r=".25"/>
<circle cx="86.1" cy="123.6" r=".18"/>
<circle cx="35" cy="162.9" r=".18"/>
<circle cx="35" cy="162.1" r=".25"/>
<circle cx="35" cy="162" r=".25"/>
<circle cx="35" cy="163.1" r=".18"/>
<circle cx="42.3" cy="162.9" r=".18"/>
<circle cx="42.3" cy="162.1" r=".25"/>
<circle cx="42.3" cy="162" r=".25"/>
<circle cx="42.3" cy="163.1" r=".18"/>
<circle cx="44.3" cy="162.2" r=".25"/>
<circle cx="44.3" cy="161.8" r=".25"/>
<circle cx="46.3" cy="162.2" r=".25"/>
<circle cx="46.3" cy="161.8" r=".25"/>
<circle cx="69.1" cy="162.2" r=".25"/>
<circle cx="69.1" cy="161.8" r=".25"/>
<circle cx="71.2" cy="162.2" r=".25"/>
<circle cx="71.2" cy="161.8" r=".25"/>
<circle cx="125.8" cy="162.3" r=".25"/>
</g>
<g fill="none" stroke="#000" stroke-width=".71">
<path d="M10.1 9.9h400v277.1h-400zM70.1 6.5v3.4M140.1 6.5v3.4M207.2 5h5.8l-2.9 4.9zM210.1 0v9.9M280.1 6.5v3.4M350.1 6.5v3.4M6.7 74.2h3.4M410.1 74.2h3.5M.1 148.5h10M5.1 145.6l5 2.9-5 2.9zM410.1 148.5h10"/>
<path d="M410.1 148.5l5-2.9v5.8zM6.7 222.7h3.4M410.1 222.7h3.5M70.1 287v3.4M140.1 287v3.4M210.1 287v10M210.1 287l2.9 5h-5.8zM280.1 287v3.4M350.1 287v3.4"/>
</g>
<g fill="#000">
<path d="M95.8 22.1l2.5-.5v1zM216.9 21.6l2.5 .5-2.5 .5zM219.4 22.1l2.5-.5v1zM219.4 30.1l2.5-.5v1zM244.4 29.6l2.5 .5-2.5 .5zM271.9 21.6l2.5 .5-2.5 .5zM274.4 22.1l2.5-.5v1zM393.1 21.6l2.5 .5-2.5 .5zM331 52.7l-.4 2.5-1-.4zM19.6 73.6l.5 2.5h-1zM30.3 63.6l2.5-.5v1zM84.6 63.1l2.5 .5-2.5 .5z"/>
<path d="M122 67.7l.8 .5-1.7 1.9zM183.5 77.6l1.7 1.8-2.3-1zM207.7 68.8l1.9 1.7-2.4-.8zM339.2 66l2.2-1.4-1.5 2.1zM380.9 69.6l2.5 .5-2.5 .5zM390.7 70.2l2.6-.4-.1 1zM47 80.9l2.5-.5v1zM65.6 80.4l2.5 .5-2.5 .5zM96.6 99.4l2.4-.6v1zM112.2 98.6l2.5 .5-2.5 .5zM182.8 79.7l1.5 2.1-2.2-1.4zM318.2 87.6l2.4-.8-1.9 1.7z"/>
<path d="M379.2 94.6l2.5-.5v1.1zM392.5 94.4l2.5 .5-2.5 .4zM19.1 131.1h1l-.5 2.5zM123 126.4l.8-.7 1.2 2.2zM143.8 127.8l.2 .5zM143.7 127.6l.3 .7zM143.5 127.4l.5 .9zM143.3 127.2l.7 1.1zM143.1 127.1l.9 1.2zM142.8 127.1h.3l.9 1.2zM142.5 127.1h.3l1.2 1.2zM142.3 127.2l.2-.1 1.5 1.2z"/>
<path d="M142 127.3l.3-.1 1.7 1.1zM141.8 127.5l.2-.2 2 1zM141.8 127.5l2.2 .8-2.4-.6zM141.6 127.7l2.4 .6-2.4-.4zM141.6 128.7l2.4-.4-2.4 .6zM141.6 128.9l2.4-.6-2.2 .9zM141.8 129.2l2.2-.9-2 1zM142 129.3l2-1-1.7 1.2zM142.3 129.5l1.7-1.2-1.5 1.2zM142.5 129.5l1.5-1.2-1.2 1.3zM144 128.3l-.9 1.2-.3 .1zM144 128.3l-.9 1.2z"/>
<path d="M144 128.3l-.7 1.1zM144 128.3l-.5 1zM144 128.3l-.3 .8zM144 128.3l-.2 .5zM144 128.3l-.1 .3zM47 150.7l2.5-.4v1zM65.6 150.3l2.5 .4-2.5 .6zM232.4 152l2.5-.5v1zM239.9 158.7l2.5-.5v1.1zM372.4 158.2l2.5 .5-2.5 .6zM379.9 151.5l2.5 .5-2.5 .5zM19.3 161.8l.5 2.5h-1.1z"/>
<path d="M186 169.3l.5 2.5h-1zM201.2 161l.5 2.5h-1zM222.9 174.9h.9l-.4 2.5zM223.4 167.4l.4 2.5h-.9zM240.9 173.7l2 1.7-.8 .6zM371 174l2.5-.8-2 1.7zM135.3 191l2.5-.5v1zM146.2 190.5l2.5 .5-2.5 .5zM126.3 214.2l2.4-.5v1zM155.7 213.7l2.5 .5-2.5 .5zM121.6 233.6l.5 2.5h-1zM165 234.5l.5 2.5h-1z"/>
<path d="M121.1 250.8h1l-.5 2.5zM130.7 241.7l2.5-.5v1zM132.7 247l2.5-.5v1zM154.2 246.5l2.5 .5-2.5 .5zM156.2 241.2l2.5 .5-2.5 .5zM164.5 250h1l-.5 2.5zM185.5 256.8h1l-.5 2.5zM18.7 266.5h1.1l-.5 2.5zM30.3 277l2.5-.5v1zM84.6 276.5l2.5 .5-2.5 .5zM115.9 277l2.5-.5v1zM173.4 276.5l2.5 .5-2.5 .5z"/>
<path d="M201.6 266.5h1l-.5 2.5z"/>
</g>
<path d="M141.5 128.1h2.5M141.5 128.5h2.5" fill="none" stroke="#000" stroke-width=".38"/>
<g font-size="6.3">
<text x="30.2" y="38">PC-SMT-02-SPC02</text>
<text x="39" y="45.6">SCALE 1 / 3</text>
<text x="201.7" y="107">PC-SMT-02-SPC02 (Desplegada)</text>
<text x="230" y="114.6">SCALE 1 / 3</text>
<text x="275.8" y="194.2">PC-SMT-V002-REF001</text>
<text x="290" y="201.8">SCALE 1 / 2</text>
</g>
<g font-size="4.7">
<text x="304.6" y="263.5">Planos Producción</text>
<text x="304.6" y="268.9">Soporte Palanca Camb.</text>
</g>
<g font-size="4.2">
<text x="34" y="9.6">6</text>
<text x="104" y="9.6">5</text>
<text x="174" y="9.6">4</text>
<text x="244" y="9.6">3</text>
<text x="314" y="9.6">2</text>
<text x="384" y="9.6">1</text>
<text x="6.8" y="38.7">D</text>
<text x="410.6" y="38.7">D</text>
<text x="7" y="112.9">C</text>
<text x="109.1" y="112.6">2</text>
<text x="410.8" y="112.9">C</text>
<text x="239.9" y="125">PARTS LIST</text>
<text x="163.9" y="127.6">1</text>
<text x="188.4" y="130.7">ITE</text>
<text x="198" y="130.8">QT</text>
<text x="209" y="130.7">PART NUMBER</text>
<text x="264.6" y="130.8">DESCRIPTION</text>
<text x="190.5" y="136.5">1</text>
<text x="199.5" y="136.5">1</text>
<text x="205.7" y="136.6">PC-SMT-02-SPC02</text>
<text x="241.4" y="136.6">Chapa Soporte Palanca, espesor 3 mm</text>
<text x="7" y="187.1">B</text>
<text x="410.8" y="187.1">B</text>
<text x="297.3" y="213.4">PARTS LIST</text>
<text x="224.1" y="218.7">ITE</text>
<text x="233.6" y="218.7">QT</text>
<text x="252.8" y="218.7">PART NUMBER</text>
<text x="330.1" y="218.7">DESCRIPTION</text>
<text x="226.1" y="224.5">2</text>
<text x="235.1" y="224.5">2</text>
<text x="241.4" y="224.5">PC-SMT-V002-REF001</text>
<text x="293.4" y="224.5">Rigidizador soporte palanca de cambios. Chapa 2mm</text>
<text x="7" y="261.4">A</text>
<text x="410.8" y="261.4">A</text>
<text x="34" y="290.4">6</text>
<text x="104" y="290.4">5</text>
<text x="174" y="290.4">4</text>
<text x="244" y="290.4">3</text>
<text x="314" y="290.4">2</text>
<text x="384" y="290.4">1</text>
</g>
<g font-size="3.9">
<text x="382.6" y="92.6" transform="rotate(1 382.6 92.6)">47,39</text>
<text x="352.4" y="276.3">PC-SMT-02-SPCS02</text>
</g>
<g font-size="3.5">
<text x="152.3" y="23.4">370.79</text>
<text x="241.6" y="23.4">165.00</text>
<text x="329.7" y="23.4">363.79</text>
<text x="228.8" y="31.5">82.50</text>
<text x="114.8" y="56" transform="rotate(89 114.8 56)">DOWN 90.0° R3.00</text>
<text x="53.5" y="64.9">170.21</text>
<text x="397.8" y="71.7" transform="rotate(1 397.8 71.7)">22.00</text>
<text x="53.2" y="82.3">63.21</text>
<text x="218.6" y="81.6" transform="rotate(-90 218.6 81.6)">DOWN 90.0° R3.00</text>
<text x="273.5" y="81.6" transform="rotate(-90 273.5 81.6)">DOWN 90.0° R3.00</text>
<text x="378.5" y="85.8" transform="rotate(-89 378.5 85.8)">DOWN 90.0° R3.00</text>
<text x="101.9" y="100.5" transform="rotate(-1 101.9 100.5)">54.39</text>
<text x="20.9" y="108.9" transform="rotate(-90 20.9 108.9)">180.00</text>
<text x="53.2" y="152.1">63.21</text>
<text x="302.1" y="153.3">300.00</text>
<text x="302.1" y="160">270.00</text>
<text x="224.7" y="162.9" transform="rotate(-90 224.7 162.9)">20.00</text>
<text x="122.1" y="192.3">40.00</text>
<text x="137.9" y="215.5">96.00</text>
<text x="20.6" y="220.6" transform="rotate(-90 20.6 220.6)">321.69</text>
<text x="187.3" y="219.6" transform="rotate(-90 187.3 219.6)">270.00</text>
<text x="198.6" y="216.3">1.0°</text>
<text x="140.4" y="243">84.00</text>
<text x="122.9" y="247.8" transform="rotate(-90 122.9 247.8)">59.00</text>
<text x="140.4" y="248.3">72.00</text>
<text x="166.3" y="247.8" transform="rotate(-90 166.3 247.8)">54.00</text>
<text x="53.5" y="278.3">170.21</text>
<text x="140.6" y="278.3">180.00</text>
</g>
<g font-size="3.3">
<text x="132.3" y="58.8">n6.20 THRU</text>
<text x="301.3" y="64.7">n6.60 x 3.00</text>
<text x="179.6" y="67.9">n6.60 THRU</text>
<text x="148.3" y="72.4">n4.00 x 3.00</text>
<text x="310.1" y="73.8">n6.40 THRU</text>
<text x="290.5" y="92">n6.60 THRU</text>
<text x="250.6" y="182.5">n6.60 THRU</text>
<text x="335.8" y="182.8">n6.60 THRU</text>
</g>
<g font-size="3.1">
<text x="312.7" y="246.8">Tolerancias para dimensiones lineales y angulares sin indicación individual</text>
<text x="312.7" y="250.4">de tolerancia, según ISO 2768-1:1989</text>
<text x="312.7" y="254">Zonas de rugosidad no especificada, Ra 3.2</text>
<text x="377.4" y="284.1">A3</text>
<text x="397.6" y="284.2">2 /2</text>
</g>
<g font-size="2.4">
<text x="271.2" y="244.4">MATERIAL:</text>
<text x="271.3" y="252">ACABADO SUPERFICIAL:</text>
<text x="271.4" y="247.9">Steel, Mild</text>
<text x="271.3" y="254.6">Cincado en amarillo</text>
<text x="271.2" y="259.7">SCALE:</text>
<text x="350.6" y="260.8">DRAWN: Raúl Rodríguez G.</text>
<text x="391.2" y="260.6">14/01/2014</text>
<text x="350.6" y="267">CHECKED: Carlos Ruiz M.</text>
<text x="391.2" y="266.7">14/01/2014</text>
<text x="350.6" y="271.4">DWG NO:</text>
<text x="351.6" y="279.3">REV</text>
<text x="372" y="279.4">SIZE</text>
<text x="391" y="279.6">SHEET</text>
</g>
</svg>
